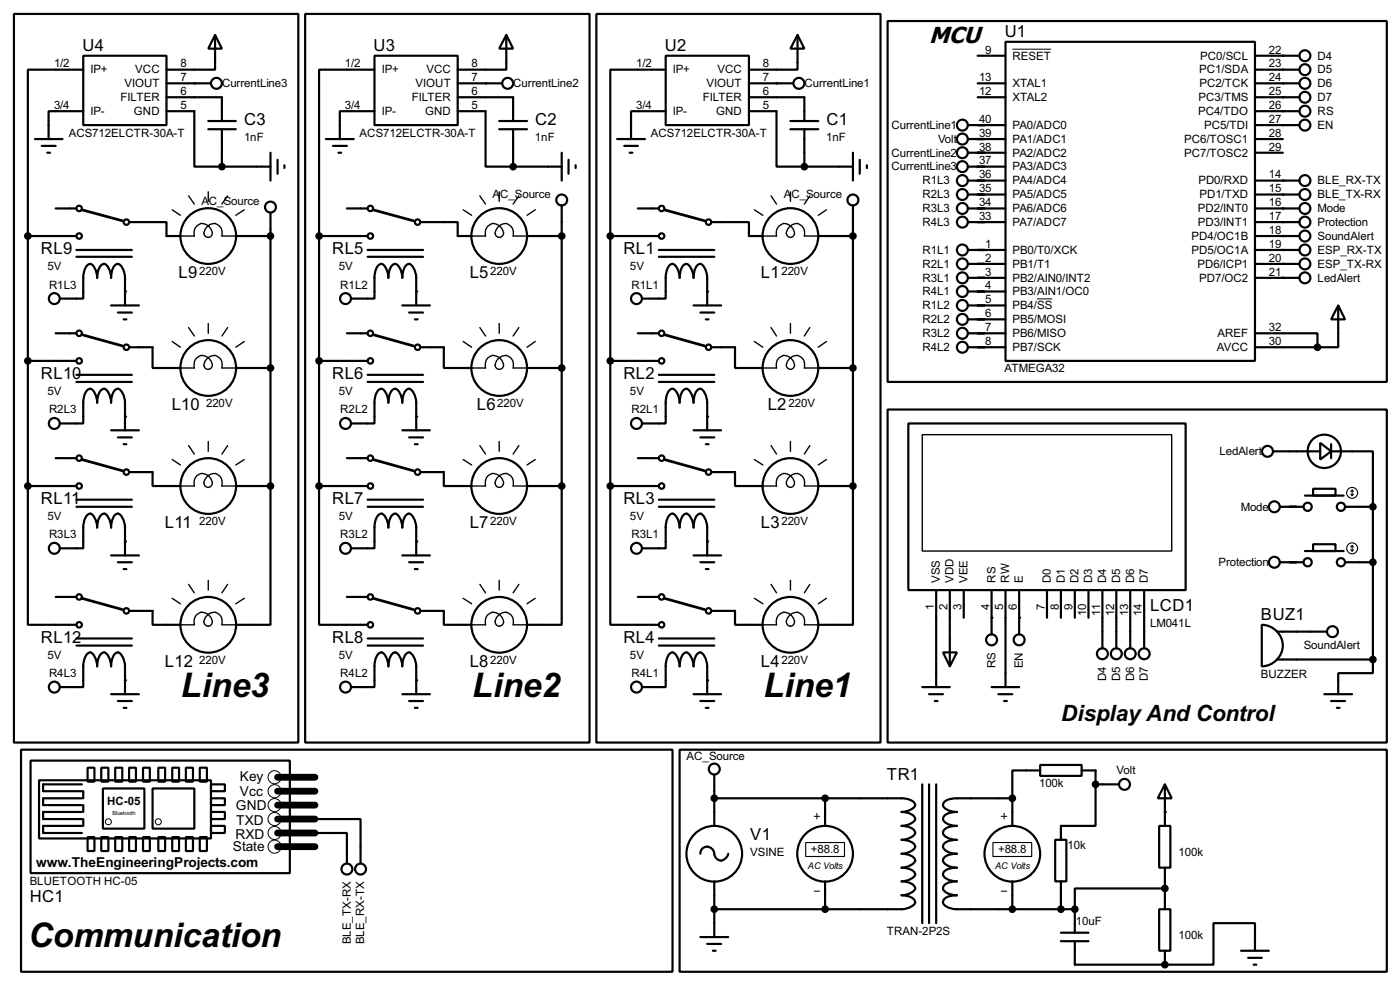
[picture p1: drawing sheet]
<svg xmlns="http://www.w3.org/2000/svg" width="256mm" height="180mm" viewBox="0 0 256 180" stroke-linecap="round" stroke-linejoin="round" font-family="sans-serif">
<g fill="none" stroke="#000" stroke-width=".4">
<path d="M2.6 2.6h52.1v133.3h-52.1zM15.3 10.2h15.2v12.7h-15.2zM15.3 12.8h-10.2v30.4M30.5 17.8h10.2v4.4M30.5 15.3h8.2M39.4 6.4l1.3 2.5h-2.5zM39.4 6.4v6.4h-8.9M55.9 2.6h52.1v133.3h-52.1zM68.6 10.2h15.3v12.7h-15.3zM68.6 12.8h-10.1v30.4M83.9 17.8h10.1v4.4M83.9 15.3h8.1"/>
<path d="M92.8 6.4l1.2 2.5h-2.5zM92.8 6.4v6.4h-8.9M109.3 2.6h52v133.3h-52zM122 10.2h15.2v12.7h-15.2zM122 12.8h-10.2v30.4M137.2 17.8h10.2v4.4M137.2 15.3h8.1M146.1 6.4l1.3 2.5h-2.6zM146.1 6.4v6.4h-8.9M162.6 3.9h91.5v66h-91.5zM179.1 17.8h5.1M179.1 10.2h5.1"/>
<path d="M179.1 15.3h5.1M184.2 7.7h45.7v58.4h-45.7zM229.9 17.8h8.2M229.9 10.2h8.2M229.9 12.8h8.2M229.9 15.3h8.2M6.4 25.5h5.1M7.7 26.7h2.5M8.7 28h.5M10.2 38.2h3.8M15.3 20.4h-6.4v5.1M30.5 20.4h5.1v10.1h5.1"/>
<path d="M38.2 23.7h5M38.2 22.2h5M40.7 30.5h8.9M40.7 23.7v6.8M49.6 28v5.1M49.6 38.9v50.1M50.9 29.3v2.5M52.1 30.3v.5M59.7 25.5h5.1M61 26.7h2.6M62 28h.5M63.6 38.2h3.8"/>
<path d="M68.6 20.4h-6.3v5.1M83.9 20.4h5.1v10.1h5M91.5 23.7h5.1M91.5 22.2h5.1M94 30.5h8.9M94 23.7v6.8M102.9 28v5.1M102.9 37.6v51.4M104.2 29.3v2.5M105.5 30.3v.5M113.1 25.5h5.1M114.4 26.7h2.5"/>
<path d="M115.4 28h.5M116.9 38.2h3.8M122 20.4h-6.4v5.1M137.2 20.4h5.1v10.1h5.1M144.8 23.7h5.1M144.8 22.2h5.1M147.4 30.5h8.9M147.4 23.7v6.8M156.3 28v5.1M156.3 37.6v51.4M157.5 29.3v2.5M158.8 30.3v.5"/>
<path d="M177.3 30.5h6.9M177.3 28h6.9M177.3 25.5h6.9M177.3 22.9h6.9M177.3 33.1h6.9M177.3 35.6h6.9M177.3 38.2h6.9M229.9 28h5.1M229.9 25.5h5.1M229.9 22.9h8.2M229.9 33.1h8.2M229.9 35.6h8.2"/>
<path d="M229.9 38.2h8.2M229.9 20.4h8.2M5.1 43.2h8.9M5.1 43.2v45.8M11 54.7h4.3a18.5 18.5 0 0 1 .1-5.1 1.51 1.51 0 0 1 1.2-1.3 2.68 2.68 0 0 1 1.2 2.6 3.1 3.1 0 0 1 .9-2.5 .88 .88 0 0 1 1.2 .7l.4 1.1 .1 .7a3.2 3.2 0 0 1 .8-2.5 .9 .9 0 0 1 1.3 .7l.3 1.1 .1 .7v5M14 45.8h10.2M14 47h10.2M20.4 55.9h5.1M21.6 57.2h2.6M22.7 58.5h.5M23.7 40.7h6.8v2.5h2.6M43.2 43.2h6.4"/>
<path d="M58.5 43.2h8.9M58.5 43.2v45.8M64.3 54.7h4.3a19.8 19.8 0 0 1 .2-5.1 1.24 1.24 0 0 1 1.4-1.2 3.2 3.2 0 0 1 1 2.5 3.2 3.2 0 0 1 .8-2.5 .9 .9 0 0 1 1.3 .7l.3 1.1 .1 .7a3.2 3.2 0 0 1 .9-2.5 .89 .89 0 0 1 1.2 .7l.4 1.1 .1 .7v5M67.4 45.8h10.1M67.4 47h10.1M73.7 55.9h5.1M75 57.2h2.5M76 58.5h.5M77 40.7h6.9v2.5h2.5M96.6 43.2h6.3M111.8 43.2h8.9M111.8 43.2v45.8"/>
<path d="M117.7 54.7h4.3a20 20 0 0 1 .1-5.1 1.47 1.47 0 0 1 1.1-1.3 2.61 2.61 0 0 1 1.3 2.6 3.2 3.2 0 0 1 .9-2.5 .89 .89 0 0 1 1.2 .7l.4 1.1 .1 .7a3.2 3.2 0 0 1 .8-2.5 .86 .86 0 0 1 1.2 .7l.4 1.1 .1 .7v5M120.7 45.8h10.2M120.7 47h10.2M127.1 55.9h5M128.3 57.2h2.6M129.3 58.5h.5M130.4 40.7h6.8v2.5h2.6M149.9 43.2h6.4M177.3 45.8h6.9M177.3 48.3h6.9M177.3 50.9h6.9M177.3 53.4h6.9"/>
<path d="M177.3 58.5h6.9M177.3 55.9h6.9M177.3 40.7h6.9M229.9 45.8h8.2M229.9 48.3h8.2M229.9 50.9h8.2M229.9 43.2h8.2M229.9 40.7h8.2M245.2 55.9l1.2 2.6h-2.5zM245.2 55.9v7.7h-3.8M5.1 66.1h8.9M10.2 61h3.8"/>
<path d="M11 77.5h4.3a18.5 18.5 0 0 1 .1-5 1.51 1.51 0 0 1 1.2-1.3 2.68 2.68 0 0 1 1.2 2.5 3.1 3.1 0 0 1 .9-2.5 .88 .88 0 0 1 1.2 .7l.4 1.2 .1 .6a3.2 3.2 0 0 1 .8-2.5 .9 .9 0 0 1 1.3 .7l.3 1.2 .1 .6v5.1M14 69.9h10.2M14 68.6h10.2M20.4 78.8h5.1M23.7 63.6h4.3v3.8h5.1M43.2 67.4h6.4M58.5 66.1h8.9M63.6 61h3.8M64.3 77.5h4.3a19.8 19.8 0 0 1 .2-5 1.24 1.24 0 0 1 1.4-1.3 3.2 3.2 0 0 1 1 2.5 3.2 3.2 0 0 1 .8-2.5 .9 .9 0 0 1 1.3 .7l.3 1.2 .1 .6a3.2 3.2 0 0 1 .9-2.5 .89 .89 0 0 1 1.2 .7l.4 1.2 .1 .6v5.1M67.4 69.9h10.1M67.4 68.6h10.1M73.7 78.8h5.1"/>
<path d="M77 63.6h4.3v3.8h5.1M96.6 67.4h6.3M111.8 66.1h8.9M116.9 61h3.8M117.7 77.5h4.3a20 20 0 0 1 .1-5 1.47 1.47 0 0 1 1.1-1.3 2.61 2.61 0 0 1 1.3 2.5 3.2 3.2 0 0 1 .9-2.5 .89 .89 0 0 1 1.2 .7l.4 1.2 .1 .6a3.2 3.2 0 0 1 .8-2.5 .86 .86 0 0 1 1.2 .7l.4 1.2 .1 .6v5.1M120.7 69.9h10.2M120.7 68.6h10.2M127.1 78.8h5M130.4 63.6h4.3v3.8h5.1M149.9 67.4h6.4M162.6 75h91.5v60.9h-91.5zM166.4 77.5h50.8v30.5h-50.8z"/>
<path d="M177.3 63.6h6.9M177.3 61h6.9M229.9 61h11.5v2.6M229.9 63.6h11.5M5.1 89v25.4h8.9M5.1 89h8.9M10.2 83.9h3.8M14 92.8h10.2M14 91.5h10.2M21.6 80.1h2.6M22.7 81.3h.5M23.7 86.4h4.3v2.6h5.1"/>
<path d="M43.2 89h6.4M49.6 89v25.4h-6.4M58.5 89v25.4h8.9M58.5 89h8.9M63.6 83.9h3.8M67.4 92.8h10.1M67.4 91.5h10.1M75 80.1h2.5M76 81.3h.5M77 86.4h4.3v2.6h5.1M96.6 89h6.3M102.9 89v25.4h-6.3"/>
<path d="M111.8 89v25.4h8.9M111.8 89h8.9M116.9 83.9h3.8M120.7 92.8h10.2M120.7 91.5h10.2M128.3 80.1h2.6M129.3 81.3h.5M130.4 86.4h4.3v2.6h5.1M149.9 89h6.4M156.3 89v25.4h-6.4M233.2 82.6h8.7M234.5 92.8h4.3"/>
<path d="M239.1 90.7h7.1M240.6 89.5h4.1v1.2h-4.1zM240.6 99.6h4.1v1.3h-4.1zM241.9 81.1l2 1.5-2 1.5zM243.9 82.6h7.6v10.2M243.9 81.3v2.6M246.4 92.8h5.1M251.5 92.8v27.9M10.2 109.3h3.8M11 100.4h4.3a18.1 18.1 0 0 1 .1-5.1 1.55 1.55 0 0 1 1.2-1.3 2.75 2.75 0 0 1 1.2 2.6 3.2 3.2 0 0 1 .9-2.5l.4-.1a2.75 2.75 0 0 1 1.3 2.6 3.3 3.3 0 0 1 .8-2.5 .9 .9 0 0 1 1.3 .7l.3 1.1 .1 .7v5.1M14 118.2h10.2M14 116.9h10.2"/>
<path d="M20.4 101.7h5.1M21.6 102.9h2.6M22.7 104.2h.5M23.7 111.8h4.3v2.6h5.1M63.6 109.3h3.8M64.3 100.4h4.3a19.3 19.3 0 0 1 .2-5.1 1.5 1.5 0 0 1 1.1-1.3 2.75 2.75 0 0 1 1.3 2.6 3.3 3.3 0 0 1 .8-2.5 .9 .9 0 0 1 1.3 .7l.3 1.1 .1 .7a3.3 3.3 0 0 1 .9-2.5 .89 .89 0 0 1 1.2 .7l.4 1.1 .1 .7v5.1M67.4 118.2h10.1M67.4 116.9h10.1M73.7 101.7h5.1M75 102.9h2.5M76 104.2h.5M77 111.8h4.3v2.6h5.1"/>
<path d="M116.9 109.3h3.8M117.7 100.4h4.3a19.6 19.6 0 0 1 .1-5.1 1.5 1.5 0 0 1 1.1-1.3 2.67 2.67 0 0 1 1.3 2.6 3.3 3.3 0 0 1 .9-2.5 .89 .89 0 0 1 1.2 .7l.4 1.1 .1 .7a3.3 3.3 0 0 1 .8-2.5l.4-.1a2.75 2.75 0 0 1 1.3 2.6v5.1M120.7 118.2h10.2M120.7 116.9h10.2M127.1 101.7h5M128.3 102.9h2.6M129.3 104.2h.5M130.4 111.8h4.3v2.6h5.1M171.5 108v17.8M172.8 119.4h2.5l-1.3 2.6zM174 108v14M176.6 108v5.1"/>
<path d="M181.7 108v8.1M184.2 108v17.8M186.7 108v8.1M191.8 108v5.1M194.4 108v5.1M196.9 108v5.1M199.4 108v5.1M202 108v10.7M204.5 108v10.7M207.1 108v10.7M209.6 108v10.7M231.2 114.4a3.8 3.8 0 0 1 3.8 3.8 3.8 3.8 0 0 1-3.8 3.8z"/>
<path d="M234 115.6h9.1M234.5 102.9h4.3M239.1 100.9h7.1M246.4 102.9h5.1M3.9 137.2h119.3v40.7h-119.3zM5.6 139.2h47.5v20.6h-47.5zM11 125.8h4.3a18.1 18.1 0 0 1 .1-5.1 1.55 1.55 0 0 1 1.2-1.3 2.75 2.75 0 0 1 1.2 2.6 3.2 3.2 0 0 1 .9-2.5l.4-.1a2.75 2.75 0 0 1 1.3 2.6 3.3 3.3 0 0 1 .8-2.5 .9 .9 0 0 1 1.3 .7l.3 1.1 .1 .7v5.1M20.4 127.1h5.1M21.6 128.3h2.6M22.7 129.6h.5M64.3 125.8h4.3a19.3 19.3 0 0 1 .2-5.1 1.5 1.5 0 0 1 1.1-1.3 2.75 2.75 0 0 1 1.3 2.6 3.3 3.3 0 0 1 .8-2.5 .9 .9 0 0 1 1.3 .7l.3 1.1 .1 .7a3.3 3.3 0 0 1 .9-2.5 .89 .89 0 0 1 1.2 .7l.4 1.1 .1 .7v5.1M73.7 127.1h5.1"/>
<path d="M75 128.3h2.5M76 129.6h.5M117.7 125.8h4.3a19.6 19.6 0 0 1 .1-5.1 1.5 1.5 0 0 1 1.1-1.3 2.67 2.67 0 0 1 1.3 2.6 3.3 3.3 0 0 1 .9-2.5 .89 .89 0 0 1 1.2 .7l.4 1.1 .1 .7a3.3 3.3 0 0 1 .8-2.5l.4-.1a2.75 2.75 0 0 1 1.3 2.6v5.1M124.5 137.2h129.6v40.7h-129.6zM127.1 127.1h5M128.3 128.3h2.6M129.3 129.6h.5M169 125.8h5M170.2 127.1h2.6M171.3 128.3h.5M181.7 125.8h5M182.9 127.1h2.6"/>
<path d="M184 128.3h.5M234 120.7h17.5M242.6 127.1h5.1M243.9 128.3h2.5M244.9 129.6h.5M251.5 120.7v2.5h-6.3v3.9M7.2 142.8h31.5v10.7h-31.5zM15 146.1h-7.1v1.3h7.1M15 143.6h-7.1v1.2h7.1M15 148.6h-7.1v1.3h7.1M15 151.2h-7.1v1.3h7.1M15.3 144.8v1.3"/>
<path d="M15.3 147.4v1.2M15.3 149.9v1.3M16.1 140.5h1.2v2.6h-1.2zM16.1 153.2h1.2v2.6h-1.2zM18.6 140.5h1.3v2.6h-1.3zM18.6 153.2h1.3v2.6h-1.3zM18.9 144.3h7.6v7.4h-7.6zM21.1 140.5h1.3v2.6h-1.3zM21.1 153.2h1.3v2.6h-1.3zM23.7 140.5h1.2v2.6h-1.2zM23.7 153.2h1.2v2.6h-1.2zM26.2 140.5h1.3v2.6h-1.3z"/>
<path d="M26.2 153.2h1.3v2.6h-1.3zM28 144.3h7.6v7.4h-7.6zM29 140.5h1.3v2.6h-1.3zM29 153.2h1.3v2.6h-1.3zM31.6 153.2h1.2v2.6h-1.2zM31.6 140.5h1.2v2.6h-1.2zM34.1 153.2h1.3v2.6h-1.3zM34.1 140.5h1.3v2.6h-1.3zM36.6 153.2h1.3v2.6h-1.3zM36.6 140.5h1.3v2.6h-1.3zM38.7 143.6h2.5v1.2h-2.5zM38.7 146.1h2.5v1.3h-2.5z"/>
<path d="M38.7 148.6h2.5v1.3h-2.5zM38.7 151.2h2.5v1.3h-2.5zM56.4 152.5h7.2v5.5M56.4 149.9h9.7v8.1M128.3 156.3a1.28 1.28 0 0 1 1.3-1.4 1.28 1.28 0 0 1 1.3 1.4 1.25 1.25 0 0 0 1 1.2 1.25 1.25 0 0 0 1.4-.9l.1-.3M130.9 146.1h34.3a2.27 2.27 0 0 1 2.5 1.3 2.65 2.65 0 0 1-2.5 1.2 2.29 2.29 0 0 1 2.5 1.3 2.65 2.65 0 0 1-2.5 1.3 2.24 2.24 0 0 1 2.5 1.3 2.65 2.65 0 0 1-2.5 1.2 2.27 2.27 0 0 1 2.5 1.3 2.58 2.58 0 0 1-2.5 1.3 2.27 2.27 0 0 1 2.5 1.2 2.66 2.66 0 0 1-2.5 1.3 2.27 2.27 0 0 1 2.5 1.3 2.65 2.65 0 0 1-2.5 1.2 2.29 2.29 0 0 1 2.5 1.3 2.65 2.65 0 0 1-2.5 1.3 2.24 2.24 0 0 1 2.5 1.3 2.65 2.65 0 0 1-2.5 1.2h-34.3M130.9 141.8v9.4M151.2 146.1v5.1M169 143.6v25.4M170.2 143.6v25.4M171.5 143.6v25.4M185.5 146.1h-10.2a2.91 2.91 0 0 0-2.5 .9 .88 .88 0 0 0 .6 1.2l1.2 .3 .7 .1a2.87 2.87 0 0 0-2.5 .9 .88 .88 0 0 0 .6 1.2l1.2 .4 .7 .1a2.84 2.84 0 0 0-2.5 .9 .89 .89 0 0 0 .6 1.2l1.2 .3 .7 .1a2.91 2.91 0 0 0-2.5 .9 .93 .93 0 0 0 .6 1.2l1.2 .4 .7 .1a2.91 2.91 0 0 0-2.5 .8 .91 .91 0 0 0 .6 1.2l1.2 .4 .7 .1a2.91 2.91 0 0 0-2.5 .9 .88 .88 0 0 0 .6 1.2l1.2 .3 .7 .1a2.87 2.87 0 0 0-2.5 .9 .88 .88 0 0 0 .6 1.2l1.2 .4 .7 .1a2.84 2.84 0 0 0-2.5 .9 .89 .89 0 0 0 .6 1.2l1.2 .3 .7 .1h21.6"/>
<path d="M185.5 146.1v5.1M190.6 140h7.6v2h-7.6zM190.6 141h-5.1v5.1M193.3 153.7h2.1v7.6h-2.1zM198.2 141h2.5v2.6M200.7 143.6v7.6h-6.3v2.5M200.7 143.6h4.3M212.4 151.2h2v7.6h-2zM213.4 143.6l1.3 2.5h-2.6zM213.4 143.6v7.6M213.4 158.8v7.6M128.3 171.5h5.1"/>
<path d="M129.6 172.8h2.5M130.6 174h.5M130.9 161.3v10.2M151.2 161.3v5.1M185.5 161.3v5.1M194.4 161.3v5.1M194.4 172.3h5M194.4 170.7h5M196.9 172.3v4.3h16.5M196.9 166.4v4.3M212.4 166.4h2v7.6h-2zM213.4 162.6h-16.5v3.8"/>
<path d="M213.4 174v2.6M227.4 174h5.1M228.7 175.3h2.5M229.7 176.6h.5M229.9 174v-5h-7.6v7.6h-8.9"/>
<circle cx="39.6" cy="15.3" r="1"/>
<circle cx="93" cy="15.3" r="1"/>
<circle cx="146.3" cy="15.3" r="1"/>
<circle cx="239" cy="10.2" r="1"/>
<circle cx="239" cy="12.8" r="1"/>
<circle cx="239" cy="15.3" r="1"/>
<circle cx="239" cy="17.8" r="1"/>
<circle cx="14.5" cy="38.2" r=".5"/>
<circle cx="49.5" cy="37.9" r="1"/>
<circle cx="67.8" cy="38.2" r=".5"/>
<circle cx="102.9" cy="36.6" r="1"/>
<circle cx="121.2" cy="38.2" r=".5"/>
<circle cx="156.2" cy="36.6" r="1"/>
<circle cx="176.3" cy="35.6" r="1"/>
<circle cx="176.3" cy="38.2" r="1"/>
<circle cx="176.3" cy="30.5" r="1"/>
<circle cx="176.3" cy="33.1" r="1"/>
<circle cx="176.3" cy="28" r="1"/>
<circle cx="176.3" cy="25.5" r="1"/>
<circle cx="176.3" cy="22.9" r="1"/>
<circle cx="239" cy="38.2" r="1"/>
<circle cx="239" cy="35.6" r="1"/>
<circle cx="239" cy="33.1" r="1"/>
<circle cx="239" cy="20.4" r="1"/>
<circle cx="239" cy="22.9" r="1"/>
<circle cx="9.9" cy="54.7" r="1"/>
<circle cx="14.5" cy="43.2" r=".5"/>
<circle cx="23.1" cy="40.7" r=".5"/>
<circle cx="38.1" cy="43.2" r="5.1"/>
<circle cx="63.3" cy="54.7" r="1"/>
<circle cx="67.8" cy="43.2" r=".5"/>
<circle cx="76.5" cy="40.7" r=".5"/>
<circle cx="91.4" cy="43.2" r="5.1"/>
<circle cx="116.6" cy="54.7" r="1"/>
<circle cx="121.2" cy="43.2" r=".5"/>
<circle cx="129.8" cy="40.7" r=".5"/>
<circle cx="144.8" cy="43.2" r="5.1"/>
<circle cx="176.3" cy="40.7" r="1"/>
<circle cx="176.3" cy="45.8" r="1"/>
<circle cx="176.3" cy="48.3" r="1"/>
<circle cx="176.3" cy="50.9" r="1"/>
<circle cx="176.3" cy="58.5" r="1"/>
<circle cx="176.3" cy="55.9" r="1"/>
<circle cx="176.3" cy="53.4" r="1"/>
<circle cx="239" cy="43.2" r="1"/>
<circle cx="239" cy="48.3" r="1"/>
<circle cx="239" cy="40.7" r="1"/>
<circle cx="239" cy="45.8" r="1"/>
<circle cx="239" cy="50.9" r="1"/>
<circle cx="9.9" cy="77.5" r="1"/>
<circle cx="14.5" cy="61" r=".5"/>
<circle cx="14.5" cy="66.1" r=".5"/>
<circle cx="23.1" cy="63.6" r=".5"/>
<circle cx="38.1" cy="67.4" r="5.1"/>
<circle cx="63.3" cy="77.5" r="1"/>
<circle cx="67.8" cy="61" r=".5"/>
<circle cx="67.8" cy="66.1" r=".5"/>
<circle cx="76.5" cy="63.6" r=".5"/>
<circle cx="91.4" cy="67.4" r="5.1"/>
<circle cx="116.6" cy="77.5" r="1"/>
<circle cx="121.2" cy="66.1" r=".5"/>
<circle cx="121.2" cy="61" r=".5"/>
<circle cx="129.8" cy="63.6" r=".5"/>
<circle cx="144.8" cy="67.4" r="5.1"/>
<circle cx="176.3" cy="61" r="1"/>
<circle cx="176.3" cy="63.6" r="1"/>
<circle cx="14.5" cy="89" r=".5"/>
<circle cx="14.5" cy="83.9" r=".5"/>
<circle cx="23.1" cy="86.4" r=".5"/>
<circle cx="38.1" cy="89" r="5.1"/>
<circle cx="67.8" cy="89" r=".5"/>
<circle cx="67.8" cy="83.9" r=".5"/>
<circle cx="76.5" cy="86.4" r=".5"/>
<circle cx="91.4" cy="89" r="5.1"/>
<circle cx="121.2" cy="89" r=".5"/>
<circle cx="121.2" cy="83.9" r=".5"/>
<circle cx="129.8" cy="86.4" r=".5"/>
<circle cx="144.8" cy="89" r="5.1"/>
<circle cx="232.2" cy="82.6" r="1"/>
<circle cx="233.4" cy="92.8" r="1"/>
<circle cx="239.5" cy="92.8" r=".75"/>
<circle cx="242.6" cy="82.6" r="3.1"/>
<circle cx="245.6" cy="92.8" r=".75"/>
<circle cx="9.9" cy="100.4" r="1"/>
<circle cx="14.5" cy="114.4" r=".5"/>
<circle cx="14.5" cy="109.3" r=".5"/>
<circle cx="23.1" cy="111.8" r=".5"/>
<circle cx="38.1" cy="114.4" r="5.1"/>
<circle cx="63.3" cy="100.4" r="1"/>
<circle cx="67.8" cy="109.3" r=".5"/>
<circle cx="67.8" cy="114.4" r=".5"/>
<circle cx="76.5" cy="111.8" r=".5"/>
<circle cx="91.4" cy="114.4" r="5.1"/>
<circle cx="116.6" cy="100.4" r="1"/>
<circle cx="121.2" cy="114.4" r=".5"/>
<circle cx="121.2" cy="109.3" r=".5"/>
<circle cx="129.8" cy="111.8" r=".5"/>
<circle cx="144.8" cy="114.4" r="5.1"/>
<circle cx="181.6" cy="117.1" r="1"/>
<circle cx="186.7" cy="117.1" r="1"/>
<circle cx="201.9" cy="119.7" r="1"/>
<circle cx="204.5" cy="119.7" r="1"/>
<circle cx="207" cy="119.7" r="1"/>
<circle cx="209.6" cy="119.7" r="1"/>
<circle cx="233.4" cy="102.9" r="1"/>
<circle cx="239.5" cy="102.9" r=".75"/>
<circle cx="244.1" cy="115.6" r="1"/>
<circle cx="245.6" cy="102.9" r=".75"/>
<circle cx="9.9" cy="125.8" r="1"/>
<circle cx="63.3" cy="125.8" r="1"/>
<circle cx="116.6" cy="125.8" r="1"/>
<circle cx="63.5" cy="159.1" r="1"/>
<circle cx="66" cy="159.1" r="1"/>
<circle cx="130.8" cy="156.3" r="5.1"/>
<circle cx="130.8" cy="140.8" r="1"/>
<circle cx="151.1" cy="156.3" r="5.1"/>
<circle cx="185.4" cy="156.3" r="5.1"/>
<circle cx="206" cy="143.6" r="1"/>
</g>
<g fill="#000">
<circle cx="35.6" cy="15.3" r=".2"/>
<circle cx="89" cy="15.3" r=".2"/>
<circle cx="142.3" cy="15.3" r=".2"/>
<circle cx="235" cy="17.8" r=".2"/>
<circle cx="235" cy="10.2" r=".2"/>
<circle cx="235" cy="12.8" r=".2"/>
<circle cx="235" cy="15.3" r=".2"/>
<circle cx="235" cy="22.9" r=".2"/>
<circle cx="235" cy="33.1" r=".2"/>
<circle cx="235" cy="35.6" r=".2"/>
<circle cx="235" cy="38.2" r=".2"/>
<circle cx="235" cy="20.4" r=".2"/>
<circle cx="22.9" cy="53.4" r=".2"/>
<circle cx="76.3" cy="53.4" r=".2"/>
<circle cx="129.6" cy="53.4" r=".2"/>
<circle cx="235" cy="48.3" r=".2"/>
<circle cx="235" cy="43.2" r=".2"/>
<circle cx="235" cy="45.8" r=".2"/>
<circle cx="235" cy="50.9" r=".2"/>
<circle cx="235" cy="40.7" r=".2"/>
<circle cx="22.9" cy="76.3" r=".2"/>
<circle cx="76.3" cy="76.3" r=".2"/>
<circle cx="129.6" cy="76.3" r=".2"/>
<circle cx="22.9" cy="99.1" r=".2"/>
<circle cx="76.3" cy="99.1" r=".2"/>
<circle cx="129.6" cy="99.1" r=".2"/>
<circle cx="181.7" cy="113.1" r=".2"/>
<circle cx="186.7" cy="113.1" r=".2"/>
<circle cx="22.9" cy="124.5" r=".2"/>
<circle cx="76.3" cy="124.5" r=".2"/>
<circle cx="129.6" cy="124.5" r=".2"/>
<circle cx="213.4" cy="148.6" r=".2"/>
<circle cx="196.9" cy="166.4" r=".2"/>
<circle cx="213.4" cy="176.6" r=".2"/>
</g>
<g fill="#000" stroke="#000" stroke-width=".4">
<circle cx="40.6" cy="30.5" r=".5"/>
<circle cx="94" cy="30.5" r=".5"/>
<circle cx="147.3" cy="30.5" r=".5"/>
<circle cx="5.1" cy="43.2" r=".5"/>
<circle cx="49.5" cy="43.2" r=".5"/>
<circle cx="58.4" cy="43.2" r=".5"/>
<circle cx="102.9" cy="43.2" r=".5"/>
<circle cx="111.8" cy="43.2" r=".5"/>
<circle cx="156.2" cy="43.2" r=".5"/>
<circle cx="5.1" cy="66.1" r=".5"/>
<circle cx="49.5" cy="67.4" r=".5"/>
<circle cx="58.4" cy="66.1" r=".5"/>
<circle cx="102.9" cy="67.4" r=".5"/>
<circle cx="111.8" cy="66.1" r=".5"/>
<circle cx="156.2" cy="67.4" r=".5"/>
<circle cx="241.3" cy="63.6" r=".5"/>
<circle cx="5.1" cy="89" r=".5"/>
<circle cx="49.5" cy="89" r=".5"/>
<circle cx="58.4" cy="89" r=".5"/>
<circle cx="102.9" cy="89" r=".5"/>
<circle cx="111.8" cy="89" r=".5"/>
<circle cx="156.2" cy="89" r=".5"/>
<circle cx="251.5" cy="92.8" r=".5"/>
<circle cx="251.5" cy="102.9" r=".5"/>
<circle cx="251.5" cy="120.7" r=".5"/>
<circle cx="130.8" cy="146.1" r=".5"/>
<circle cx="151.1" cy="146.1" r=".5"/>
<circle cx="185.4" cy="146.1" r=".5"/>
<circle cx="200.7" cy="143.6" r=".5"/>
<circle cx="130.8" cy="166.4" r=".5"/>
<circle cx="151.1" cy="166.4" r=".5"/>
<circle cx="185.4" cy="166.4" r=".5"/>
<circle cx="194.3" cy="166.4" r=".5"/>
<circle cx="196.9" cy="166.4" r=".5"/>
<circle cx="213.4" cy="176.6" r=".5"/>
<circle cx="213.4" cy="162.6" r=".5"/>
</g>
<g fill="none" stroke="#000" stroke-width=".25">
<path d="M31.6 38.4l1.5 1M34.6 35.9l1 1.5M38.2 35.1v1.8M41.7 35.9l-1 1.5M44.8 38.4l-1.6 1M84.9 38.4l1.5 1M87.9 35.9l1.1 1.5M91.5 35.1v1.8M95.1 35.9l-1.1 1.5M98.1 38.4l-1.5 1M138.2 38.4l1.6 1M141.3 35.9l1 1.5"/>
<path d="M144.8 35.1v1.8M148.4 35.9l-1 1.5M151.4 38.4l-1.5 1M33.1 43.2h2.5a1.66 1.66 0 0 1 1.9-2.2 1.85 1.85 0 0 1 1.4 1.9 .81 .81 0 0 1-1.3 .4 .81 .81 0 0 1 0-1.3 1.65 1.65 0 0 1 2.8-.4l.3 .9v.7h2.5M34.6 60l1 1.5M38.2 59.2v1.8M41.7 60l-1 1.5M86.4 43.2h2.6a1.66 1.66 0 0 1 1.9-2.2 1.85 1.85 0 0 1 1.3 1.9 .81 .81 0 0 1-1.2 .4 .81 .81 0 0 1-.1-1.3 1.65 1.65 0 0 1 2.9-.4l.2 .9v.7h2.6M87.9 60l1.1 1.5M91.5 59.2v1.8M95.1 60l-1.1 1.5M139.8 43.2h2.5a1.69 1.69 0 0 1 1.9-2.2 1.86 1.86 0 0 1 1.3 1.9 .75 .75 0 0 1-1 .5 .75 .75 0 0 1-.4-1 1.85 1.85 0 0 1 2.4-1.3 1.75 1.75 0 0 1 .9 2.1h2.5"/>
<path d="M141.3 60l1 1.5M144.8 59.2v1.8M148.4 60l-1 1.5M31.6 62.5l1.5 1.1M33.1 67.4h2.5a1.66 1.66 0 0 1 .9-2.2 1.66 1.66 0 0 1 2.2 .9 .81 .81 0 0 1-.1 1.3 .81 .81 0 0 1-1.2-.3 1.82 1.82 0 0 1 2.4-1.9 1.73 1.73 0 0 1 .9 2.2h2.5M44.8 62.5l-1.6 1.1M84.9 62.5l1.5 1.1M86.4 67.4h2.6a1.66 1.66 0 0 1 .9-2.2 1.66 1.66 0 0 1 2.1 .9 .84 .84 0 0 1 .1 1.2 .84 .84 0 0 1-1.2 0 .84 .84 0 0 1 0-1.2 1.68 1.68 0 0 1 2.9-.4l.2 1v.7h2.6M98.1 62.5l-1.5 1.1M138.2 62.5l1.6 1.1M139.8 67.4h2.5a1.69 1.69 0 0 1 1.1-2.3 1.69 1.69 0 0 1 2.1 1.4 .76 .76 0 0 1-.7 1.1 .76 .76 0 0 1-.7-1.1 1.72 1.72 0 0 1 1.2-1.3 1.72 1.72 0 0 1 1.8 .5l.3 1v.7h2.5M151.4 62.5l-1.5 1.1"/>
<path d="M169 79.6h45.7v21.3h-45.7zM31.6 84.1l1.5 1M33.1 89h2.5a1.66 1.66 0 0 1 .9-2.2 1.66 1.66 0 0 1 2.2 .9 .81 .81 0 0 1-.1 1.3 .81 .81 0 0 1-1.2-.3 1.81 1.81 0 0 1 2.4-1.9 1.73 1.73 0 0 1 .9 2.2h2.5M34.6 81.6l1 1.5M38.2 80.8v1.8M41.7 81.6l-1 1.5M44.8 84.1l-1.6 1M84.9 84.1l1.5 1M86.4 89h2.6a1.66 1.66 0 0 1 .9-2.2 1.66 1.66 0 0 1 2.1 .9 .85 .85 0 0 1 .1 1.2 .85 .85 0 0 1-1.2 0 .85 .85 0 0 1 0-1.2 1.68 1.68 0 0 1 2.9-.4l.2 1v.7h2.6M87.9 81.6l1.1 1.5M91.5 80.8v1.8M95.1 81.6l-1.1 1.5"/>
<path d="M98.1 84.1l-1.5 1M138.2 84.1l1.6 1M139.8 89h2.5a1.69 1.69 0 0 1 1.1-2.3 1.69 1.69 0 0 1 2.1 1.4 .77 .77 0 0 1-.7 1.1 .77 .77 0 0 1-.7-1.1 1.72 1.72 0 0 1 1.3-1.3 1.72 1.72 0 0 1 1.7 .5l.3 1v.7h2.5M141.3 81.6l1 1.5M144.8 80.8v1.8M148.4 81.6l-1 1.5M151.4 84.1l-1.5 1M31.6 109.5l1.5 1M33.1 114.4h2.5a1.66 1.66 0 0 1 .9-2.2 1.66 1.66 0 0 1 2.2 .9 .81 .81 0 0 1-.1 1.3 .81 .81 0 0 1-1.2-.3 1.81 1.81 0 0 1 2.4-1.9 1.73 1.73 0 0 1 .9 2.2h2.5M34.6 107l1 1.5M38.2 106.2v1.8M41.7 107l-1 1.5"/>
<path d="M44.8 109.5l-1.6 1M84.9 109.5l1.5 1M86.4 114.4h2.6a1.66 1.66 0 0 1 .9-2.2 1.66 1.66 0 0 1 2.1 .9 .85 .85 0 0 1 .1 1.2 .85 .85 0 0 1-1.2 0 .85 .85 0 0 1 0-1.2 1.68 1.68 0 0 1 2.9-.4l.2 1v.7h2.6M87.9 107l1.1 1.5M91.5 106.2v1.8M95.1 107l-1.1 1.5M98.1 109.5l-1.5 1M138.2 109.5l1.6 1M139.8 114.4h2.5a1.69 1.69 0 0 1 1.1-2.3 1.69 1.69 0 0 1 2.1 1.4 .77 .77 0 0 1-.7 1.1 .77 .77 0 0 1-.7-1.1 1.72 1.72 0 0 1 1.3-1.3 1.72 1.72 0 0 1 1.7 .5l.3 1v.7h2.5M141.3 107l1 1.5M144.8 106.2v1.8M148.4 107l-1 1.5"/>
<path d="M151.4 109.5l-1.5 1"/>
</g>
<g fill="none" stroke="#000" stroke-width=".2">
<path d="M247.5 90.5l.2 .2M247.7 89.7v1M247.7 99.9v1M247.7 89.7l-.2 .3M247.7 89.7l.3 .3M247.7 99.9l-.2 .2M247.7 99.9l.3 .2M248 90.5l-.3 .2M247.5 100.6l.2 .3M248 100.6l-.3 .3M147.6 154.2h7.1v2.6h-7.1zM181.9 154.2h7.1v2.6h-7.1z"/>
<circle cx="247.7" cy="90.2" r="1"/>
<circle cx="247.7" cy="100.4" r="1"/>
</g>
<path d="M15 38.4l7.4 2M68.4 38.4l7.3 2M121.7 38.4l7.4 2M15 61.3l7.4 2M68.4 61.3l7.3 2M121.7 61.3l7.4 2M15 84.1l7.4 2.1M68.4 84.1l7.3 2.1M121.7 84.1l7.4 2.1M15 109.5l7.4 2.1M68.4 109.5l7.3 2.1M121.7 109.5l7.4 2.1" fill="none" stroke="#000" stroke-width=".5"/>
<g fill="none" stroke="#000" stroke-width=".18">
<path d="M185.5 9h7.1M190 54.7h2.8M149.2 149.4h1M149.7 148.9v1M183.4 149.4h1.1M184 148.9v1M149.2 163.1h1M183.4 163.1h1.1"/>
<circle cx="19.8" cy="150.4" r=".55"/>
<circle cx="29" cy="150.4" r=".55"/>
<circle cx="50.3" cy="147.4" r="1.2"/>
<circle cx="50.3" cy="152.5" r="1.2"/>
<circle cx="50.3" cy="142.3" r="1.2"/>
<circle cx="50.3" cy="149.9" r="1.2"/>
<circle cx="50.3" cy="155" r="1.2"/>
<circle cx="50.3" cy="144.8" r="1.2"/>
</g>
<path d="M50.9 142.3h6.8M50.9 144.8h6.8M50.9 147.4h6.8M50.9 149.9h6.8M50.9 152.5h6.8M50.9 155h6.8" fill="none" stroke="#000" stroke-width="1.3"/>
<g font-size="7">
<text x="33.2" y="127.6">Line3</text>
<text x="86.5" y="127.6">Line2</text>
<text x="139.9" y="127.6">Line1</text>
<text x="5.2" y="173.3">Communication</text>
</g>
<text font-size="5.1" x="170.2" y="7.9">MCU</text>
<text font-size="4.6" x="194.4" y="132">DisplayAnd Control</text>
<g font-size="3.4">
<text x="15.1" y="9.4">U4</text>
<text x="68.5" y="9.4">U3</text>
<text x="121.8" y="9.4">U2</text>
<text x="184.1" y="6.9">U1</text>
<text x="44.8" y="22.9">C3</text>
<text x="98.1" y="22.9">C2</text>
<text x="151.4" y="22.9">C1</text>
<text x="7.5" y="46.5">RL9</text>
<text x="60.9" y="46.5">RL5</text>
<text x="114.2" y="46.5">RL1</text>
<text x="32.7" y="50.8">L9</text>
<text x="86.1" y="50.8">L5</text>
<text x="139.4" y="50.8">L1</text>
<text x="7.5" y="69.4">RL10</text>
<text x="60.9" y="69.4">RL6</text>
<text x="114.2" y="69.4">RL2</text>
<text x="31.5" y="75">L10</text>
<text x="87.4" y="75">L6</text>
<text x="140.7" y="75">L2</text>
<text x="7.5" y="92.3">RL11</text>
<text x="60.9" y="92.3">RL7</text>
<text x="114.2" y="92.3">RL3</text>
<text x="30.2" y="96.6">L11</text>
<text x="86.1" y="96.6">L7</text>
<text x="139.4" y="96.6">L3</text>
<text x="210.7" y="111.8">LCD1</text>
<text x="231" y="113.6">BUZ1</text>
<text x="7.5" y="117.7">RL12</text>
<text x="60.9" y="117.7">RL8</text>
<text x="114.2" y="117.7">RL4</text>
<text x="30.2" y="122">L12</text>
<text x="86.1" y="122">L8</text>
<text x="139.4" y="122">L4</text>
<text x="162.5" y="142.8">TR1</text>
<text x="137.5" y="153.7">V1</text>
<text x="5.5" y="165.1">HC1</text>
</g>
<g font-size="2.8">
<text x="43.9" y="142.9">Key</text>
<text x="43.2" y="148.2">GND</text>
<text x="43.9" y="145.7">Vcc</text>
<text x="42.6" y="155.8">State</text>
<text x="43.1" y="153.6">RXD</text>
<text x="43.2" y="151">TXD</text>
<text x="6.7" y="158.6">www.TheEngineeringProjects.com</text>
</g>
<g font-size="2.4">
<text x="180.5" y="9.8">9</text>
<text x="185.5" y="10.9">RESET</text>
<text x="219.9" y="10.9">PC0/SCL</text>
<text x="232.5" y="9.8">22</text>
<text x="241.4" y="10.9">D4</text>
<text x="9.9" y="12.3">1/2</text>
<text x="16.6" y="13.4">IP+</text>
<text x="22.8" y="15.9">VIOUT</text>
<text x="24.8" y="13.4">VCC</text>
<text x="33.1" y="14.8">7</text>
<text x="33.1" y="12.3">8</text>
<text x="33.1" y="17.4">6</text>
<text x="40.7" y="15.9">CurrentLine3</text>
<text x="63.2" y="12.3">1/2</text>
<text x="69.9" y="13.4">IP+</text>
<text x="76.1" y="15.9">VIOUT</text>
<text x="78.1" y="13.4">VCC</text>
<text x="86.4" y="14.8">7</text>
<text x="86.4" y="12.3">8</text>
<text x="86.4" y="17.4">6</text>
<text x="94" y="15.9">CurrentLine2</text>
<text x="116.6" y="12.3">1/2</text>
<text x="123.2" y="13.4">IP+</text>
<text x="129.4" y="15.9">VIOUT</text>
<text x="131.4" y="13.4">VCC</text>
<text x="139.8" y="14.8">7</text>
<text x="139.8" y="12.3">8</text>
<text x="139.8" y="17.4">6</text>
<text x="147.4" y="15.9">CurrentLine1</text>
<text x="179.4" y="17.4">12</text>
<text x="179.4" y="14.8">13</text>
<text x="185.5" y="15.9">XTAL1</text>
<text x="219.7" y="13.4">PC1/SDA</text>
<text x="219.7" y="15.9">PC2/TCK</text>
<text x="232.5" y="12.3">23</text>
<text x="232.5" y="14.8">24</text>
<text x="232.5" y="17.4">25</text>
<text x="241.4" y="13.4">D5</text>
<text x="241.4" y="15.9">D6</text>
<text x="9.9" y="19.9">3/4</text>
<text x="16.6" y="21">IP-</text>
<text x="22.1" y="18.5">FILTER</text>
<text x="24.5" y="21">GND</text>
<text x="33.1" y="19.9">5</text>
<text x="63.2" y="19.9">3/4</text>
<text x="69.9" y="21">IP-</text>
<text x="75.4" y="18.5">FILTER</text>
<text x="77.9" y="21">GND</text>
<text x="86.4" y="19.9">5</text>
<text x="116.6" y="19.9">3/4</text>
<text x="123.2" y="21">IP-</text>
<text x="128.7" y="18.5">FILTER</text>
<text x="131.2" y="21">GND</text>
<text x="139.8" y="19.9">5</text>
<text x="163.3" y="23.6">CurrentLine1</text>
<text x="179.4" y="22.5">40</text>
<text x="185.5" y="18.5">XTAL2</text>
<text x="185.5" y="23.6">PA0/ADC0</text>
<text x="219.5" y="21">PC4/TDO</text>
<text x="219.6" y="18.5">PC3/TMS</text>
<text x="220.6" y="23.6">PC5/TDI</text>
<text x="232.5" y="19.9">26</text>
<text x="232.5" y="22.5">27</text>
<text x="241.4" y="18.5">D7</text>
<text x="241.4" y="21">RS</text>
<text x="241.4" y="23.6">EN</text>
<text x="12.6" y="25">ACS712ELCTR-30A-T</text>
<text x="44.7" y="25.9">1nF</text>
<text x="65.9" y="25">ACS712ELCTR-30A-T</text>
<text x="98" y="25.9">1nF</text>
<text x="119.2" y="25">ACS712ELCTR-30A-T</text>
<text x="151.4" y="25.9">1nF</text>
<text x="163.3" y="28.6">CurrentLine2</text>
<text x="171.8" y="26.1">Volt</text>
<text x="179.4" y="27.5">38</text>
<text x="179.4" y="25">39</text>
<text x="185.5" y="28.6">PA2/ADC2</text>
<text x="185.5" y="26.1">PA1/ADC1</text>
<text x="216.9" y="26.1">PC6/TOSC1</text>
<text x="216.9" y="28.6">PC7/TOSC2</text>
<text x="232.5" y="25">28</text>
<text x="232.5" y="27.5">29</text>
<text x="163.3" y="31.2">CurrentLine3</text>
<text x="169" y="33.8">R1L3</text>
<text x="179.4" y="35.2">35</text>
<text x="179.4" y="32.6">36</text>
<text x="179.4" y="30.1">37</text>
<text x="185.5" y="33.8">PA4/ADC4</text>
<text x="185.5" y="31.2">PA3/ADC3</text>
<text x="219.5" y="33.8">PD0/RXD</text>
<text x="232.5" y="32.6">14</text>
<text x="232.5" y="35.2">15</text>
<text x="241.4" y="33.8">BLE_RX-TX</text>
<text x="36.9" y="37.6">AC_Source</text>
<text x="90.2" y="36.3">AC_Source</text>
<text x="143.6" y="36.3">AC_Source</text>
<text x="169" y="36.3">R2L3</text>
<text x="169" y="38.8">R3L3</text>
<text x="169" y="41.3">R4L3</text>
<text x="179.4" y="40.2">33</text>
<text x="179.4" y="37.7">34</text>
<text x="185.5" y="41.3">PA7/ADC7</text>
<text x="185.5" y="38.8">PA6/ADC6</text>
<text x="185.5" y="36.3">PA5/ADC5</text>
<text x="219.4" y="38.8">PD2/INT0</text>
<text x="219.4" y="41.3">PD3/INT1</text>
<text x="219.7" y="36.3">PD1/TXD</text>
<text x="232.5" y="37.7">16</text>
<text x="232.5" y="40.2">17</text>
<text x="241.4" y="36.3">BLE_TX-RX</text>
<text x="241.4" y="38.8">Mode</text>
<text x="241.4" y="41.3">Protection</text>
<text x="169" y="46.5">R1L1</text>
<text x="180.5" y="45.4">1</text>
<text x="180.5" y="47.9">2</text>
<text x="185.5" y="46.5">PB0/T0/XCK</text>
<text x="218.3" y="43.9">PD4/OC1B</text>
<text x="218.3" y="46.5">PD5/OC1A</text>
<text x="232.5" y="42.8">18</text>
<text x="232.5" y="45.4">19</text>
<text x="232.5" y="47.9">20</text>
<text x="241.4" y="43.9">SoundAlert</text>
<text x="241.4" y="46.5">ESP_RX-TX</text>
<text x="8.7" y="49.5">5V</text>
<text x="9" y="52.8">R1L3</text>
<text x="36.5" y="50.4">220V</text>
<text x="62.1" y="49.5">5V</text>
<text x="62.3" y="52.8">R1L2</text>
<text x="89.8" y="50.4">220V</text>
<text x="115.4" y="49.5">5V</text>
<text x="115.7" y="52.8">R1L1</text>
<text x="143.2" y="50.4">220V</text>
<text x="169" y="49">R2L1</text>
<text x="169" y="51.5">R3L1</text>
<text x="180.5" y="50.4">3</text>
<text x="180.5" y="52.9">4</text>
<text x="185.5" y="49">PB1/T1</text>
<text x="185.5" y="51.5">PB2/AIN0/INT2</text>
<text x="219.4" y="49">PD6/ICP1</text>
<text x="219.7" y="51.5">PD7/OC2</text>
<text x="232.5" y="50.4">21</text>
<text x="241.4" y="49">ESP_TX-RX</text>
<text x="241.4" y="51.5">LedAlert</text>
<text x="169" y="54">R4L1</text>
<text x="169" y="56.6">R1L2</text>
<text x="169" y="59.2">R2L2</text>
<text x="180.5" y="55.5">5</text>
<text x="180.5" y="58.1">6</text>
<text x="185.5" y="54">PB3/AIN1/OC0</text>
<text x="185.5" y="56.6">PB4/SS</text>
<text x="185.5" y="59.2">PB5/MOSI</text>
<text x="169" y="61.7">R3L2</text>
<text x="169" y="64.2">R4L2</text>
<text x="180.5" y="60.6">7</text>
<text x="180.5" y="63.1">8</text>
<text x="185.5" y="61.7">PB6/MISO</text>
<text x="185.5" y="64.2">PB7/SCK</text>
<text x="222.9" y="64.2">AVCC</text>
<text x="223" y="61.7">AREF</text>
<text x="232.5" y="60.6">32</text>
<text x="232.5" y="63.1">30</text>
<text x="184" y="68.1">ATMEGA32</text>
<text x="8.7" y="72.3">5V</text>
<text x="9" y="75.7">R2L3</text>
<text x="37.8" y="74.5">220V</text>
<text x="62.1" y="72.3">5V</text>
<text x="62.3" y="75.7">R2L2</text>
<text x="91.1" y="74.5">220V</text>
<text x="115.4" y="72.3">5V</text>
<text x="115.7" y="75.7">R2L1</text>
<text x="144.5" y="74.5">220V</text>
<text x="223.4" y="83.3">LedAlert</text>
<text x="8.7" y="95.2">5V</text>
<text x="62.1" y="95.2">5V</text>
<text x="115.4" y="95.2">5V</text>
<text x="227.3" y="93.5">Mode</text>
<text x="9" y="98.5">R3L3</text>
<text x="36.5" y="96.1">220V</text>
<text x="62.3" y="98.5">R3L2</text>
<text x="89.8" y="96.1">220V</text>
<text x="115.7" y="98.5">R3L1</text>
<text x="143.2" y="96.1">220V</text>
<text x="172.2" y="106.7" transform="rotate(-90 172.2 106.7)">VSS</text>
<text x="174.7" y="106.7" transform="rotate(-90 174.7 106.7)">VDD</text>
<text x="177.3" y="106.7" transform="rotate(-90 177.3 106.7)">VEE</text>
<text x="182.4" y="106.7" transform="rotate(-90 182.4 106.7)">RS</text>
<text x="184.9" y="106.7" transform="rotate(-90 184.9 106.7)">RW</text>
<text x="187.4" y="106.7" transform="rotate(-90 187.4 106.7)">E</text>
<text x="192.5" y="106.7" transform="rotate(-90 192.5 106.7)">D0</text>
<text x="195.1" y="106.7" transform="rotate(-90 195.1 106.7)">D1</text>
<text x="197.6" y="106.7" transform="rotate(-90 197.6 106.7)">D2</text>
<text x="200.1" y="106.7" transform="rotate(-90 200.1 106.7)">D3</text>
<text x="202.6" y="106.7" transform="rotate(-90 202.6 106.7)">D4</text>
<text x="205.2" y="106.7" transform="rotate(-90 205.2 106.7)">D5</text>
<text x="207.8" y="106.7" transform="rotate(-90 207.8 106.7)">D6</text>
<text x="210.3" y="106.7" transform="rotate(-90 210.3 106.7)">D7</text>
<text x="223.2" y="103.6">Protection</text>
<text x="171.1" y="111.7" transform="rotate(-90 171.1 111.7)">1</text>
<text x="173.6" y="111.7" transform="rotate(-90 173.6 111.7)">2</text>
<text x="176.2" y="111.7" transform="rotate(-90 176.2 111.7)">3</text>
<text x="181.3" y="111.7" transform="rotate(-90 181.3 111.7)">4</text>
<text x="183.8" y="111.7" transform="rotate(-90 183.8 111.7)">5</text>
<text x="186.3" y="111.6" transform="rotate(-90 186.3 111.6)">6</text>
<text x="191.4" y="111.7" transform="rotate(-90 191.4 111.7)">7</text>
<text x="194" y="111.7" transform="rotate(-90 194 111.7)">8</text>
<text x="196.5" y="111.7" transform="rotate(-90 196.5 111.7)">9</text>
<text x="199" y="112.8" transform="rotate(-90 199 112.8)">10</text>
<text x="201.6" y="112.6" transform="rotate(-90 201.6 112.6)">11</text>
<text x="204.1" y="112.8" transform="rotate(-90 204.1 112.8)">12</text>
<text x="206.7" y="112.8" transform="rotate(-90 206.7 112.8)">13</text>
<text x="209.2" y="112.8" transform="rotate(-90 209.2 112.8)">14</text>
<text x="210.7" y="114.8">LM041L</text>
<text x="238.8" y="118.9">SoundAlert</text>
<text x="8.7" y="120.6">5V</text>
<text x="9" y="123.9">R4L3</text>
<text x="36.5" y="121.5">220V</text>
<text x="62.1" y="120.6">5V</text>
<text x="62.3" y="123.9">R4L2</text>
<text x="89.8" y="121.5">220V</text>
<text x="115.4" y="120.6">5V</text>
<text x="115.7" y="123.9">R4L1</text>
<text x="143.2" y="121.5">220V</text>
<text x="182.4" y="122.3" transform="rotate(-90 182.4 122.3)">RS</text>
<text x="187.4" y="122.3" transform="rotate(-90 187.4 122.3)">EN</text>
<text x="202.7" y="124.6" transform="rotate(-90 202.7 124.6)">D4</text>
<text x="205.2" y="124.6" transform="rotate(-90 205.2 124.6)">D5</text>
<text x="207.8" y="124.6" transform="rotate(-90 207.8 124.6)">D6</text>
<text x="210.3" y="124.6" transform="rotate(-90 210.3 124.6)">D7</text>
<text x="231" y="124.1">BUZZER</text>
<text x="125.8" y="139.2">AC_Source</text>
<text x="204.5" y="141.7">Volt</text>
<text x="19.6" y="147.3">HC-05</text>
<text x="190.4" y="144.1">100k</text>
<text x="195.6" y="155.4">10k</text>
<text x="5.4" y="161.9">BLUETOOTH HC-05</text>
<text x="137.4" y="156.7">VSINE</text>
<text x="148.6" y="156.2">+88.8</text>
<text x="182.9" y="156.2">+88.8</text>
<text x="215.9" y="156.7">100k</text>
<text x="64.3" y="172.8" transform="rotate(-90 64.3 172.8)">BLE_TX-RX</text>
<text x="66.7" y="172.8" transform="rotate(-90 66.7 172.8)">BLE_RX-TX</text>
<text x="162.4" y="171.1">TRAN-2P2S</text>
<text x="197.1" y="169.4">10uF</text>
<text x="215.9" y="171.9">100k</text>
</g>
<g font-size="1.9">
<text x="148" y="159.1">AC Volts</text>
<text x="182.3" y="159.1">AC Volts</text>
</g>
<text font-size="1.2" x="20.6" y="149.2">Bluetooth</text>
</svg>
